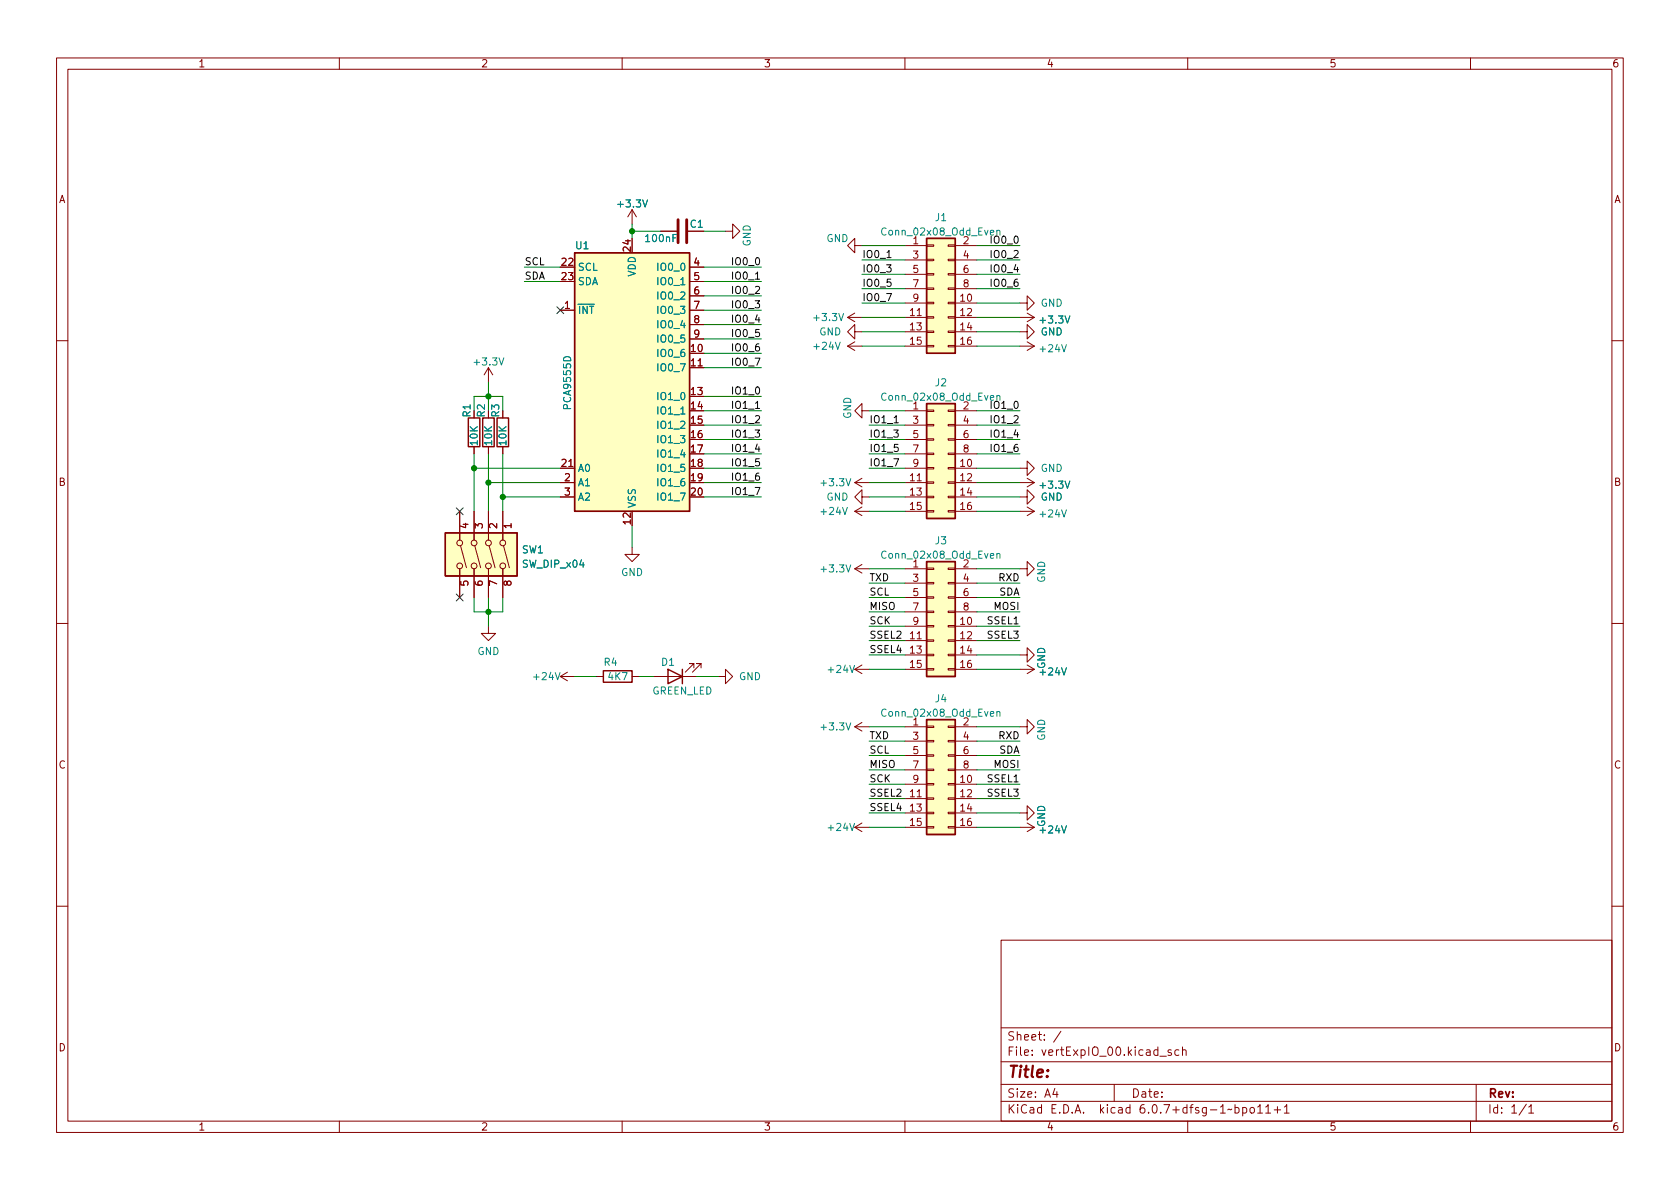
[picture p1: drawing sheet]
<svg xmlns="http://www.w3.org/2000/svg" width="297mm" height="210mm" viewBox="0 0 297 210" stroke-linecap="round" stroke-linejoin="round" font-family="sans-serif">
<g fill="none" stroke="#840000" stroke-width=".18">
<path d="M10 10.2h277v190.1h-277zM12 12.2h273v186.1h-273zM60 10.2v2M110 10.2v2M160 10.2v2M210 10.2v2M260 10.2v2M111.8 37.1l-.8 1.2M111.8 37.1v2.5M111.8 37.1l.7 1.2M99.1 54.9h2.5M116.8 40.9h2.8"/>
<path d="M121.9 54.9h2.6M121.9 47.2h2.6M121.9 49.8h2.6M121.9 52.3h2.6M121.9 57.4h2.6M121.9 59.9h2.6M128.3 40.9h1.2v-1.3l1.3 1.3-1.3 1.3v-1.3M149.9 56.1h2.5M149.9 56.1l1.2 .8M151.1 43.4v-1.2l-1.2 1.2 1.2 1.3v-1.3h1.3M151.1 58.7v-1.3l-1.2 1.3 1.2 1.2v-1.2h1.3M151.1 55.4l-1.2 .7"/>
<path d="M160 56.1h3.8M160 43.4h3.8M160 53.6h3.8M160 58.7h3.8M160 46h3.8M160 48.5h3.8M160 51h3.8M163.8 58.5h1.3v.3h-1.3zM163.8 56h1.3v.3h-1.3zM163.8 53.5h1.3v.2h-1.3zM163.8 50.9h1.3v.3h-1.3zM163.8 48.4h1.3v.2h-1.3z"/>
<path d="M163.8 45.8h1.3v.3h-1.3zM163.8 43.3h1.3v.3h-1.3zM167.6 58.5h1.3v.3h-1.3zM167.6 56h1.3v.3h-1.3zM167.6 53.5h1.3v.2h-1.3zM167.6 50.9h1.3v.3h-1.3zM167.6 48.4h1.3v.2h-1.3zM167.6 45.8h1.3v.3h-1.3zM167.6 43.3h1.3v.3h-1.3zM168.9 56.1h3.8M168.9 43.4h3.8M168.9 53.6h3.8"/>
<path d="M168.9 58.7h3.8M168.9 46h3.8M168.9 48.5h3.8M168.9 51h3.8M180.3 58.7h1.3v-1.3l1.3 1.3-1.3 1.2v-1.2M180.3 53.6h1.3v-1.3l1.3 1.3-1.3 1.3v-1.3M180.3 56.1h2.6M181.6 55.4l1.3 .7M182.9 56.1l-1.3 .8M10 60.2h2M83.8 72.6v1.3M83.8 79v1.3"/>
<path d="M86.4 65v2.6M86.4 72.6v1.3M86.4 79v1.3M86.4 65l-.8 1.3M86.4 65l.7 1.3M88.9 79v1.3M121.9 65h2.6M149.9 61.2h2.5M149.9 61.2l1.2 .8M151.1 60.4l-1.2 .8M152.4 72.6v-1.2l-1.3 1.2 1.3 1.3v-1.3h1.3M160 61.2h3.8"/>
<path d="M160 72.6h3.8M160 75.2h3.8M160 77.7h3.8M163.8 61.1h1.3v.2h-1.3zM163.8 77.6h1.3v.2h-1.3zM163.8 75.1h1.3v.2h-1.3zM163.8 72.5h1.3v.3h-1.3zM167.6 61.1h1.3v.2h-1.3zM167.6 77.6h1.3v.2h-1.3zM167.6 75.1h1.3v.2h-1.3zM167.6 72.5h1.3v.3h-1.3zM168.9 61.2h3.8"/>
<path d="M168.9 72.6h3.8M168.9 75.2h3.8M168.9 77.7h3.8M180.3 61.2h2.6M181.6 60.4l1.3 .8M182.9 61.2l-1.3 .8M285 60.2h2M81.3 90.4v5.1M81.4 96.5l1.1 3.9M83.8 90.4v5.1M83.9 96.5l1.1 3.9M86.4 90.4v5.1"/>
<path d="M86.5 96.5l1 3.9M88.9 90.4v5.1M89 96.5l1.1 3.9M99.1 85.3h2.5M99.1 82.8h2.5M99.1 87.9h2.5M111.8 96.8v1.2h1.2l-1.2 1.3-1.3-1.3h1.3M151.1 85.3h2.6M151.1 90.4h2.6M151.1 85.3l1.3 .8M151.1 90.4l1.3 .8M152.4 87.9v-1.3l-1.3 1.3 1.3 1.2v-1.2h1.3"/>
<path d="M152.4 84.6l-1.3 .7M152.4 89.7l-1.3 .7M152.4 99.8l-1.3 .8M160 85.3h3.8M160 90.4h3.8M160 82.8h3.8M160 87.9h3.8M160 80.3h3.8M163.8 90.3h1.3v.2h-1.3zM163.8 87.8h1.3v.2h-1.3zM163.8 85.2h1.3v.3h-1.3zM163.8 82.7h1.3v.2h-1.3z"/>
<path d="M163.8 80.1h1.3v.3h-1.3zM167.6 90.3h1.3v.2h-1.3zM167.6 87.8h1.3v.2h-1.3zM167.6 85.2h1.3v.3h-1.3zM167.6 82.7h1.3v.2h-1.3zM167.6 80.1h1.3v.3h-1.3zM168.9 85.3h3.8M168.9 90.4h3.8M168.9 82.8h3.8M168.9 87.9h3.8M168.9 80.3h3.8M180.3 82.8h1.3v-1.3l1.3 1.3-1.3 1.3v-1.3"/>
<path d="M180.3 87.9h1.3v-1.3l1.3 1.3-1.3 1.2v-1.2M180.3 85.3h2.6M180.3 90.4h2.6M181.6 84.6l1.3 .7M181.6 89.7l1.3 .7M182.9 85.3l-1.3 .8M182.9 90.4l-1.3 .8M10 110.2h2M81.3 100.6v5.1M83.8 100.6v5.1M86.4 110.7v1.3h1.2l-1.2 1.3-1.3-1.3h1.3M86.4 100.6v5.1"/>
<path d="M88.9 100.6v5.1M99.1 119.6h2.5M99.1 119.6l1.2 .8M100.3 118.9l-1.2 .7M105.4 119.6h1.3M111.8 119.6h1.2M115.6 119.6h7.6M122.7 118.1v-.8h-.8h.8l-1.5 1.6M124 118.1v-.8h-.8h.8l-1.6 1.6M127 119.6h1.3v-1.2l1.2 1.2-1.2 1.3v-1.3M151.1 118.4h2.6M151.1 100.6h2.6"/>
<path d="M151.1 118.4l1.3 .7M151.1 100.6l1.3 .7M152.4 117.6l-1.3 .8M160 118.4h3.8M160 100.6h3.8M160 110.7h3.8M160 113.3h3.8M160 115.8h3.8M160 103.1h3.8M160 105.7h3.8M160 108.2h3.8M163.8 118.2h1.3v.3h-1.3z"/>
<path d="M163.8 115.7h1.3v.2h-1.3zM163.8 113.2h1.3v.2h-1.3zM163.8 110.6h1.3v.3h-1.3zM163.8 108.1h1.3v.2h-1.3zM163.8 105.5h1.3v.3h-1.3zM163.8 103h1.3v.2h-1.3zM163.8 100.5h1.3v.2h-1.3zM167.6 118.2h1.3v.3h-1.3zM167.6 115.7h1.3v.2h-1.3zM167.6 113.2h1.3v.2h-1.3zM167.6 110.6h1.3v.3h-1.3zM167.6 108.1h1.3v.2h-1.3z"/>
<path d="M167.6 105.5h1.3v.3h-1.3zM167.6 103h1.3v.2h-1.3zM167.6 100.5h1.3v.2h-1.3zM168.9 118.4h3.8M168.9 100.6h3.8M168.9 110.7h3.8M168.9 113.3h3.8M168.9 115.8h3.8M168.9 103.1h3.8M168.9 105.7h3.8M168.9 108.2h3.8M180.3 115.8h1.3v-1.3l1.3 1.3-1.3 1.3v-1.3"/>
<path d="M180.3 100.6h1.3v-1.3l1.3 1.3-1.3 1.2v-1.2M180.3 118.4h2.6M181.6 117.6l1.3 .8M182.9 118.4l-1.3 .7M285 110.2h2M151.1 128.5h2.6M151.1 128.5l1.3 .8M152.4 127.8l-1.3 .7M160 128.5h3.8M160 138.7h3.8M160 131.1h3.8M160 133.6h3.8"/>
<path d="M160 136.1h3.8M163.8 138.6h1.3v.2h-1.3zM163.8 136h1.3v.3h-1.3zM163.8 133.5h1.3v.2h-1.3zM163.8 130.9h1.3v.3h-1.3zM163.8 128.4h1.3v.2h-1.3zM167.6 138.6h1.3v.2h-1.3zM167.6 136h1.3v.3h-1.3zM167.6 133.5h1.3v.2h-1.3zM167.6 130.9h1.3v.3h-1.3zM167.6 128.4h1.3v.2h-1.3zM168.9 128.5h3.8"/>
<path d="M168.9 138.7h3.8M168.9 131.1h3.8M168.9 133.6h3.8M168.9 136.1h3.8M180.3 128.5h1.3v-1.3l1.3 1.3-1.3 1.3v-1.3M151.1 146.3l1.3 .8M151.1 146.3h2.6M152.4 145.5l-1.3 .8M160 146.3h3.8M160 141.2h3.8M160 143.8h3.8M163.8 146.2h1.3v.2h-1.3z"/>
<path d="M163.8 143.6h1.3v.3h-1.3zM163.8 141.1h1.3v.2h-1.3zM167.6 146.2h1.3v.2h-1.3zM167.6 143.6h1.3v.3h-1.3zM167.6 141.1h1.3v.2h-1.3zM168.9 146.3h3.8M168.9 141.2h3.8M168.9 143.8h3.8M180.3 143.8h1.3v-1.3l1.3 1.3-1.3 1.2v-1.2M180.3 146.3h2.6M181.6 145.5l1.3 .8M182.9 146.3l-1.3 .8"/>
<path d="M10 160.2h2M177 166.3h108v32h-108zM285 160.2h2M60 198.3v2M110 198.3v2M160 198.3v2M177 194.8h108M177 191.8h108M177 187.8h108M177 181.8h108M186.5 192.5l-.4 1h1M186.9 193v1"/>
<path d="M187.6 182.4l-1.3 1.9M197 191.8v3M205.1 186.8h1.1M207.1 185.7l-.4-.1-.2 .2 .1 .3 .5 .1v.4h-.6M208.4 185.7l-.4-.1-.3 .3v.4l.2 .3h.5M209.1 185.8l.2-.2 .3 .1 .1 .9M209.1 185.1v1.5M210 198.3v2M218.4 195.9l.4-.1 .3 .3v.4l-.2 .3h-.5M218.4 195.3v1.5M219.7 195.9l.4-.1 .3 .3v.4l-.1 .3h-.6M219.7 195.8v1.5"/>
<path d="M221.1 196l.2-.2 .4 .2 .1 .5-.2 .3h-.3l-.2-.1zM222.4 195.8l.4-.5v1.5M222.4 196.8h.8M223.8 195.8l.4-.5v1.5M223.8 196.8h.8M225.3 196.3h1.1M225.9 195.7v1.1M227.1 195.8l.4-.5v1.5M227.1 196.8h.8M260 198.3v2M261 191.8v6.5M269.9 195.3l-1.3 1.9"/>
<path d="M270.3 195.8l.4-.5v1.5M270.3 196.8h.9"/>
<circle cx="81.3" cy="96" r=".51"/>
<circle cx="83.8" cy="96" r=".51"/>
<circle cx="86.4" cy="96" r=".51"/>
<circle cx="88.9" cy="96" r=".51"/>
<circle cx="81.3" cy="100.1" r=".51"/>
<circle cx="83.8" cy="100.1" r=".51"/>
<circle cx="86.4" cy="100.1" r=".51"/>
<circle cx="88.9" cy="100.1" r=".51"/>
</g>
<g fill="#ffffc2" stroke="#ffffc2" stroke-width=".18">
<path d="M163.8 99.3h5.1v20.3h-5.1z"/>
<path d="M163.8 42.2h5.1v20.3h-5.1z"/>
<path d="M163.8 127.2h5.1v20.4h-5.1z"/>
<path d="M101.6 44.7h20.3v45.7h-20.3z"/>
<path d="M78.7 94.2h12.7v7.6h-12.7z"/>
<path d="M163.8 71.4h5.1v20.3h-5.1z"/>
</g>
<path d="M101.6 44.7h20.3v45.7h-20.3zM163.8 42.2h5.1v20.3h-5.1zM82.8 73.9h2v5.1h-2zM85.3 73.9h2.1v5.1h-2.1zM87.9 73.9h2v5.1h-2zM163.8 71.4h5.1v20.3h-5.1zM78.7 94.2h12.7v7.6h-12.7zM163.8 99.3h5.1v20.3h-5.1zM106.7 118.6h5.1v2h-5.1zM118.1 118.4l2.5 1.2-2.5 1.3zM120.6 118.4v2.5M163.8 127.2h5.1v20.4h-5.1z" fill="none" stroke="#840000" stroke-width=".25"/>
<path d="M176.3 40.8l.1-.1 .3 .1 .1 .8M176.3 40.7v.9M176.3 70.1l.1-.2 .3 .1 .1 .8M176.3 69.9v.9M176.3 98l.1-.1h.3l.1 .8M176.3 97.9v.8M176.3 125.9l.1-.1 .3 .1 .1 .8M176.3 125.8v.9" fill="none" stroke="#008484" stroke-width=".18"/>
<path d="M119.9 38.9v4M121.4 38.9v4" fill="none" stroke="#840000" stroke-width=".51"/>
<path d="M156.8 45.6h.8M158.1 74.8h.7" fill="none" stroke="#000" stroke-width=".18"/>
<g fill="none" stroke="#008400" stroke-width=".18">
<path d="M111.8 39.6v2.6M92.7 49.8h6.4M92.7 47.2h6.4M111.8 40.9h5M124.5 52.3h10.1M124.5 57.4h10.1M124.5 59.9h10.1M124.5 49.8h10.1M124.5 47.2h10.1M124.5 54.9h10.1M124.5 40.9h3.8M152.4 58.7h7.6"/>
<path d="M152.4 56.1h7.6M152.4 43.4h7.6M152.4 51h7.6M152.4 53.6h7.6M152.4 46h7.6M152.4 48.5h7.6M172.7 58.7h7.6M172.7 56.1h7.6M172.7 43.4h7.6M172.7 51h7.6M172.7 53.6h7.6M172.7 46h7.6"/>
<path d="M172.7 48.5h7.6M83.8 72.6v-2.5h5.1v2.5M86.4 67.6v5M124.5 77.7h10.1M124.5 75.2h10.1M124.5 65h10.1M124.5 70.1h10.1M124.5 72.6h10.1M124.5 62.5h10.1M152.4 61.2h7.6M153.7 77.7h6.3M153.7 75.2h6.3"/>
<path d="M153.7 72.6h6.3M172.7 77.7h7.6M172.7 75.2h7.6M172.7 72.6h7.6M172.7 61.2h7.6M83.8 82.8h15.3M83.8 80.3v10.1M86.4 85.3h12.7M86.4 80.3v10.1M88.9 87.9h10.2M88.9 80.3v10.1M111.8 93v3.8"/>
<path d="M124.5 80.3h10.1M124.5 82.8h10.1M124.5 85.3h10.1M124.5 87.9h10.1M153.7 80.3h6.3M153.7 82.8h6.3M153.7 85.3h6.3M153.7 87.9h6.3M153.7 90.4h6.3M172.7 80.3h7.6M172.7 82.8h7.6M172.7 85.3h7.6"/>
<path d="M172.7 87.9h7.6M172.7 90.4h7.6M83.8 105.7v2.5h5.1v-2.5M86.4 105.7v5M101.6 119.6h3.8M113 119.6h2.6M123.2 119.6h3.8M153.7 118.4h6.3M153.7 115.8h6.3M153.7 100.6h6.3M153.7 110.7h6.3M153.7 113.3h6.3"/>
<path d="M153.7 108.2h6.3M153.7 103.1h6.3M153.7 105.7h6.3M172.7 118.4h7.6M172.7 115.8h7.6M172.7 100.6h7.6M172.7 110.7h7.6M172.7 113.3h7.6M172.7 108.2h7.6M172.7 103.1h7.6M172.7 105.7h7.6M153.7 138.7h6.3"/>
<path d="M153.7 128.5h6.3M153.7 136.1h6.3M153.7 131.1h6.3M153.7 133.6h6.3M172.7 138.7h7.6M172.7 128.5h7.6M172.7 136.1h7.6M172.7 131.1h7.6M172.7 133.6h7.6M153.7 146.3h6.3M153.7 141.2h6.3M153.7 143.8h6.3"/>
<path d="M172.7 146.3h7.6M172.7 141.2h7.6M172.7 143.8h7.6"/>
</g>
<path d="M98.5 54.2l1.2 1.3M99.7 54.2l-1.2 1.3M80.7 89.8l1.2 1.2M81.9 89.8l-1.2 1.2M80.7 105l1.2 1.3M81.9 105l-1.2 1.3" fill="none" stroke="#000084" stroke-width=".18"/>
<g fill="#008400" stroke="#008400" stroke-width=".18">
<circle cx="86.4" cy="85.3" r=".46"/>
<circle cx="86.4" cy="108.2" r=".46"/>
<circle cx="88.9" cy="87.9" r=".46"/>
<circle cx="83.8" cy="82.8" r=".46"/>
<circle cx="86.4" cy="70.1" r=".46"/>
<circle cx="111.8" cy="40.9" r=".46"/>
</g>
<text font-size="2.8" fill="#840000" x="178" y="190.6">Title:</text>
<g font-size="2.1" fill="#840000">
<text x="178" y="184">Sheet: /</text>
<text x="178" y="186.7">File: vertExpIO_00.kicad_sch</text>
<text x="178" y="196.9">KiCad E.D.A. kicad 6.0.7+dfsg-1~bpo11+1</text>
<text x="178" y="194.1">Size: A4</text>
<text x="200" y="194.1">Date:</text>
<text x="263" y="194.1">Rev:</text>
<text x="263" y="196.9">Id: 1/1</text>
</g>
<g font-size="1.8" fill="#840000">
<text x="35" y="11.9">1</text>
<text x="85" y="11.9">2</text>
<text x="135" y="11.9">3</text>
<text x="185" y="11.9">4</text>
<text x="235" y="11.9">5</text>
<text x="285" y="11.9">6</text>
<text x="10.3" y="35.9">A</text>
<text x="285.3" y="35.9">A</text>
<text x="122.1" y="40.3">C1</text>
<text x="99.3" y="47">22</text>
<text x="111.5" y="44.4" transform="rotate(-90 111.5 44.4)">24</text>
<text x="122.7" y="47">4</text>
<text x="161.4" y="43.2">1</text>
<text x="161.4" y="45.7">3</text>
<text x="170.3" y="43.2">2</text>
<text x="170.3" y="45.7">4</text>
<text x="99.3" y="49.5">23</text>
<text x="122.7" y="49.5">5</text>
<text x="122.7" y="52.1">6</text>
<text x="161.4" y="48.3">5</text>
<text x="161.4" y="50.8">7</text>
<text x="161.4" y="53.3">9</text>
<text x="169.8" y="53.3">10</text>
<text x="170.3" y="48.3">6</text>
<text x="170.3" y="50.8">8</text>
<text x="99.8" y="54.6">1</text>
<text x="122.7" y="54.6">7</text>
<text x="122.7" y="57.1">8</text>
<text x="122.7" y="59.7">9</text>
<text x="160.9" y="55.9">11</text>
<text x="160.9" y="58.4">13</text>
<text x="169.8" y="55.9">12</text>
<text x="169.8" y="58.4">14</text>
<text x="122.2" y="62.2">10</text>
<text x="122.2" y="64.8">11</text>
<text x="160.9" y="61">15</text>
<text x="169.8" y="61">16</text>
<text x="122.2" y="69.8">13</text>
<text x="88.3" y="73.7" transform="rotate(-90 88.3 73.7)">R3</text>
<text x="122.2" y="72.4">14</text>
<text x="122.2" y="74.9">15</text>
<text x="122.2" y="77.5">16</text>
<text x="161.4" y="72.4">1</text>
<text x="161.4" y="74.9">3</text>
<text x="161.4" y="77.5">5</text>
<text x="170.3" y="72.4">2</text>
<text x="170.3" y="74.9">4</text>
<text x="170.3" y="77.5">6</text>
<text x="99.3" y="82.5">21</text>
<text x="122.2" y="80">17</text>
<text x="122.2" y="82.5">18</text>
<text x="161.4" y="80">7</text>
<text x="161.4" y="82.5">9</text>
<text x="169.8" y="82.5">10</text>
<text x="170.3" y="80">8</text>
<text x="10.3" y="85.9">B</text>
<text x="99.8" y="85.1">2</text>
<text x="99.8" y="87.6">3</text>
<text x="122.2" y="85.1">19</text>
<text x="122.2" y="87.6">20</text>
<text x="160.9" y="85.1">11</text>
<text x="160.9" y="87.6">13</text>
<text x="169.8" y="85.1">12</text>
<text x="169.8" y="87.6">14</text>
<text x="285.3" y="85.9">B</text>
<text x="82.8" y="93.5" transform="rotate(-90 82.8 93.5)">4</text>
<text x="85.3" y="93.5" transform="rotate(-90 85.3 93.5)">3</text>
<text x="87.9" y="93.5" transform="rotate(-90 87.9 93.5)">2</text>
<text x="90.4" y="93.5" transform="rotate(-90 90.4 93.5)">1</text>
<text x="111.5" y="92.7" transform="rotate(-90 111.5 92.7)">12</text>
<text x="160.9" y="90.2">15</text>
<text x="169.8" y="90.2">16</text>
<text x="161.4" y="100.3">1</text>
<text x="170.3" y="100.3">2</text>
<text x="82.8" y="103.6" transform="rotate(-90 82.8 103.6)">5</text>
<text x="85.3" y="103.6" transform="rotate(-90 85.3 103.6)">6</text>
<text x="87.9" y="103.6" transform="rotate(-90 87.9 103.6)">7</text>
<text x="90.4" y="103.6" transform="rotate(-90 90.4 103.6)">8</text>
<text x="161.4" y="102.9">3</text>
<text x="161.4" y="105.4">5</text>
<text x="161.4" y="107.9">7</text>
<text x="170.3" y="102.9">4</text>
<text x="170.3" y="105.4">6</text>
<text x="170.3" y="107.9">8</text>
<text x="160.9" y="113">11</text>
<text x="161.4" y="110.5">9</text>
<text x="169.8" y="110.5">10</text>
<text x="169.8" y="113">12</text>
<text x="160.9" y="115.6">13</text>
<text x="160.9" y="118.1">15</text>
<text x="169.8" y="115.6">14</text>
<text x="169.8" y="118.1">16</text>
<text x="161.4" y="128.3">1</text>
<text x="161.4" y="130.8">3</text>
<text x="170.3" y="128.3">2</text>
<text x="170.3" y="130.8">4</text>
<text x="10.3" y="135.9">C</text>
<text x="161.4" y="133.3">5</text>
<text x="161.4" y="135.9">7</text>
<text x="170.3" y="133.3">6</text>
<text x="170.3" y="135.9">8</text>
<text x="285.3" y="135.9">C</text>
<text x="160.9" y="141">11</text>
<text x="160.9" y="143.5">13</text>
<text x="161.4" y="138.4">9</text>
<text x="169.8" y="138.4">10</text>
<text x="169.8" y="141">12</text>
<text x="169.8" y="143.5">14</text>
<text x="160.9" y="146">15</text>
<text x="169.8" y="146">16</text>
<text x="10.3" y="185.9">D</text>
<text x="285.3" y="185.9">D</text>
<text x="35" y="199.9">1</text>
<text x="85" y="199.9">2</text>
<text x="135" y="199.9">3</text>
<text x="185" y="199.9">4</text>
<text x="235" y="199.9">5</text>
<text x="285" y="199.9">6</text>
</g>
<g font-size="1.8" fill="#008484">
<text x="109.4" y="36.7">+3.3V</text>
<text x="156.3" y="41.6">Conn_02x08_Odd_Even</text>
<text x="165.4" y="39.1">J1</text>
<text x="101.8" y="44.1">U1</text>
<text x="102.1" y="47.9">SCL</text>
<text x="114.3" y="42.8">100nF</text>
<text x="116.6" y="47.9">IO0_0</text>
<text x="132.7" y="43.6" transform="rotate(-90 132.7 43.6)">GND</text>
<text x="146.1" y="42.8">GND</text>
<text x="102.1" y="50.4">SDA</text>
<text x="112.4" y="48.9" transform="rotate(-90 112.4 48.9)">VDD</text>
<text x="116.6" y="50.4">IO0_1</text>
<text x="116.6" y="53">IO0_2</text>
<text x="102.1" y="55.5">~{INT}</text>
<text x="116.6" y="55.5">IO0_3</text>
<text x="116.6" y="58">IO0_4</text>
<text x="144.1" y="56.8">+3.3V</text>
<text x="144.8" y="59.3">GND</text>
<text x="184" y="59.3">GND</text>
<text x="184" y="54.2">GND</text>
<text x="184.1" y="57.2">+3.3V</text>
<text x="84" y="64.6">+3.3V</text>
<text x="116.6" y="63.1">IO0_6</text>
<text x="116.6" y="65.7">IO0_7</text>
<text x="116.6" y="60.6">IO0_5</text>
<text x="144" y="61.8">+24V</text>
<text x="184" y="62.3">+24V</text>
<text x="116.6" y="70.7">IO1_0</text>
<text x="156.3" y="70.8">Conn_02x08_Odd_Even</text>
<text x="165.4" y="68.3">J2</text>
<text x="83.2" y="73.7" transform="rotate(-90 83.2 73.7)">R1</text>
<text x="85.7" y="73.7" transform="rotate(-90 85.7 73.7)">R2</text>
<text x="101" y="72.2" transform="rotate(-90 101 72.2)">PCA9555D</text>
<text x="116.6" y="73.3">IO1_1</text>
<text x="116.6" y="75.8">IO1_2</text>
<text x="150.5" y="74.1" transform="rotate(-90 150.5 74.1)">GND</text>
<text x="84.5" y="78.7" transform="rotate(-90 84.5 78.7)">10K</text>
<text x="87" y="78.7" transform="rotate(-90 87 78.7)">10K</text>
<text x="89.5" y="78.7" transform="rotate(-90 89.5 78.7)">10K</text>
<text x="102.1" y="83.4">A0</text>
<text x="116.6" y="78.4">IO1_3</text>
<text x="116.6" y="80.9">IO1_4</text>
<text x="116.6" y="83.4">IO1_5</text>
<text x="184" y="83.4">GND</text>
<text x="102.1" y="86">A1</text>
<text x="102.1" y="88.5">A2</text>
<text x="112.4" y="89.9" transform="rotate(-90 112.4 89.9)">VSS</text>
<text x="116.6" y="86">IO1_6</text>
<text x="116.6" y="88.5">IO1_7</text>
<text x="145.4" y="86">+3.3V</text>
<text x="146.1" y="88.5">GND</text>
<text x="184" y="88.5">GND</text>
<text x="184.1" y="86.4">+3.3V</text>
<text x="145.3" y="91.1">+24V</text>
<text x="184" y="91.5">+24V</text>
<text x="92.3" y="97.8">SW1</text>
<text x="92.5" y="100.4">SW_DIP_x04</text>
<text x="109.8" y="101.8">GND</text>
<text x="145.4" y="101.2">+3.3V</text>
<text x="156.3" y="98.8">Conn_02x08_Odd_Even</text>
<text x="165.4" y="96.2">J3</text>
<text x="184.8" y="103.1" transform="rotate(-90 184.8 103.1)">GND</text>
<text x="84.4" y="115.8">GND</text>
<text x="106.8" y="117.7">R4</text>
<text x="117" y="117.7">D1</text>
<text x="146.6" y="119">+24V</text>
<text x="184" y="119.4">+24V</text>
<text x="184.8" y="118.3" transform="rotate(-90 184.8 118.3)">GND</text>
<text x="94.5" y="120.3">+24V</text>
<text x="107.6" y="120.3">4K7</text>
<text x="115.2" y="122.8">GREEN_LED</text>
<text x="130.6" y="120.3">GND</text>
<text x="165.4" y="124.2">J4</text>
<text x="145.4" y="129.2">+3.3V</text>
<text x="156.3" y="126.7">Conn_02x08_Odd_Even</text>
<text x="184.8" y="131" transform="rotate(-90 184.8 131)">GND</text>
<text x="146.6" y="146.9">+24V</text>
<text x="184" y="147.4">+24V</text>
<text x="184.8" y="146.2" transform="rotate(-90 184.8 146.2)">GND</text>
</g>
<g font-size="1.8">
<text x="92.7" y="46.9">SCL</text>
<text x="129.8" y="46.9">IO0_0</text>
<text x="152.4" y="45.6">IO0_1</text>
<text x="175.5" y="43.1">IO0_0</text>
<text x="175.5" y="45.6">IO0_2</text>
<text x="92.7" y="49.4">SDA</text>
<text x="129.8" y="52">IO0_2</text>
<text x="129.8" y="49.4">IO0_1</text>
<text x="152.4" y="50.7">IO0_5</text>
<text x="152.4" y="53.2">IO0_7</text>
<text x="152.4" y="48.2">IO0_3</text>
<text x="175.5" y="48.2">IO0_4</text>
<text x="175.5" y="50.7">IO0_6</text>
<text x="129.8" y="54.5">IO0_3</text>
<text x="129.8" y="57">IO0_4</text>
<text x="129.8" y="59.6">IO0_5</text>
<text x="129.8" y="62.1">IO0_6</text>
<text x="129.8" y="64.7">IO0_7</text>
<text x="129.8" y="69.7">IO1_0</text>
<text x="129.8" y="72.3">IO1_1</text>
<text x="129.8" y="77.4">IO1_3</text>
<text x="129.8" y="74.8">IO1_2</text>
<text x="153.7" y="74.8">IO1_1</text>
<text x="153.7" y="77.4">IO1_3</text>
<text x="175.5" y="74.8">IO1_2</text>
<text x="175.5" y="77.4">IO1_4</text>
<text x="175.5" y="72.3">IO1_0</text>
<text x="129.8" y="79.9">IO1_4</text>
<text x="129.8" y="82.4">IO1_5</text>
<text x="153.7" y="82.4">IO1_7</text>
<text x="153.7" y="79.9">IO1_5</text>
<text x="175.5" y="79.9">IO1_6</text>
<text x="129.8" y="85">IO1_6</text>
<text x="129.8" y="87.5">IO1_7</text>
<text x="153.7" y="107.8">MISO</text>
<text x="153.7" y="102.8">TXD</text>
<text x="153.7" y="105.3">SCL</text>
<text x="175.8" y="107.8">MOSI</text>
<text x="176.6" y="105.3">SDA</text>
<text x="176.6" y="102.8">RXD</text>
<text x="153.7" y="112.9">SSEL2</text>
<text x="153.7" y="110.4">SCK</text>
<text x="174.7" y="110.4">SSEL1</text>
<text x="174.7" y="112.9">SSEL3</text>
<text x="153.7" y="115.5">SSEL4</text>
<text x="153.7" y="130.7">TXD</text>
<text x="176.6" y="130.7">RXD</text>
<text x="153.7" y="133.2">SCL</text>
<text x="153.7" y="135.8">MISO</text>
<text x="175.8" y="135.8">MOSI</text>
<text x="176.6" y="133.2">SDA</text>
<text x="153.7" y="140.9">SSEL2</text>
<text x="153.7" y="143.4">SSEL4</text>
<text x="153.7" y="138.3">SCK</text>
<text x="174.7" y="138.3">SSEL1</text>
<text x="174.7" y="140.9">SSEL3</text>
</g>
</svg>
